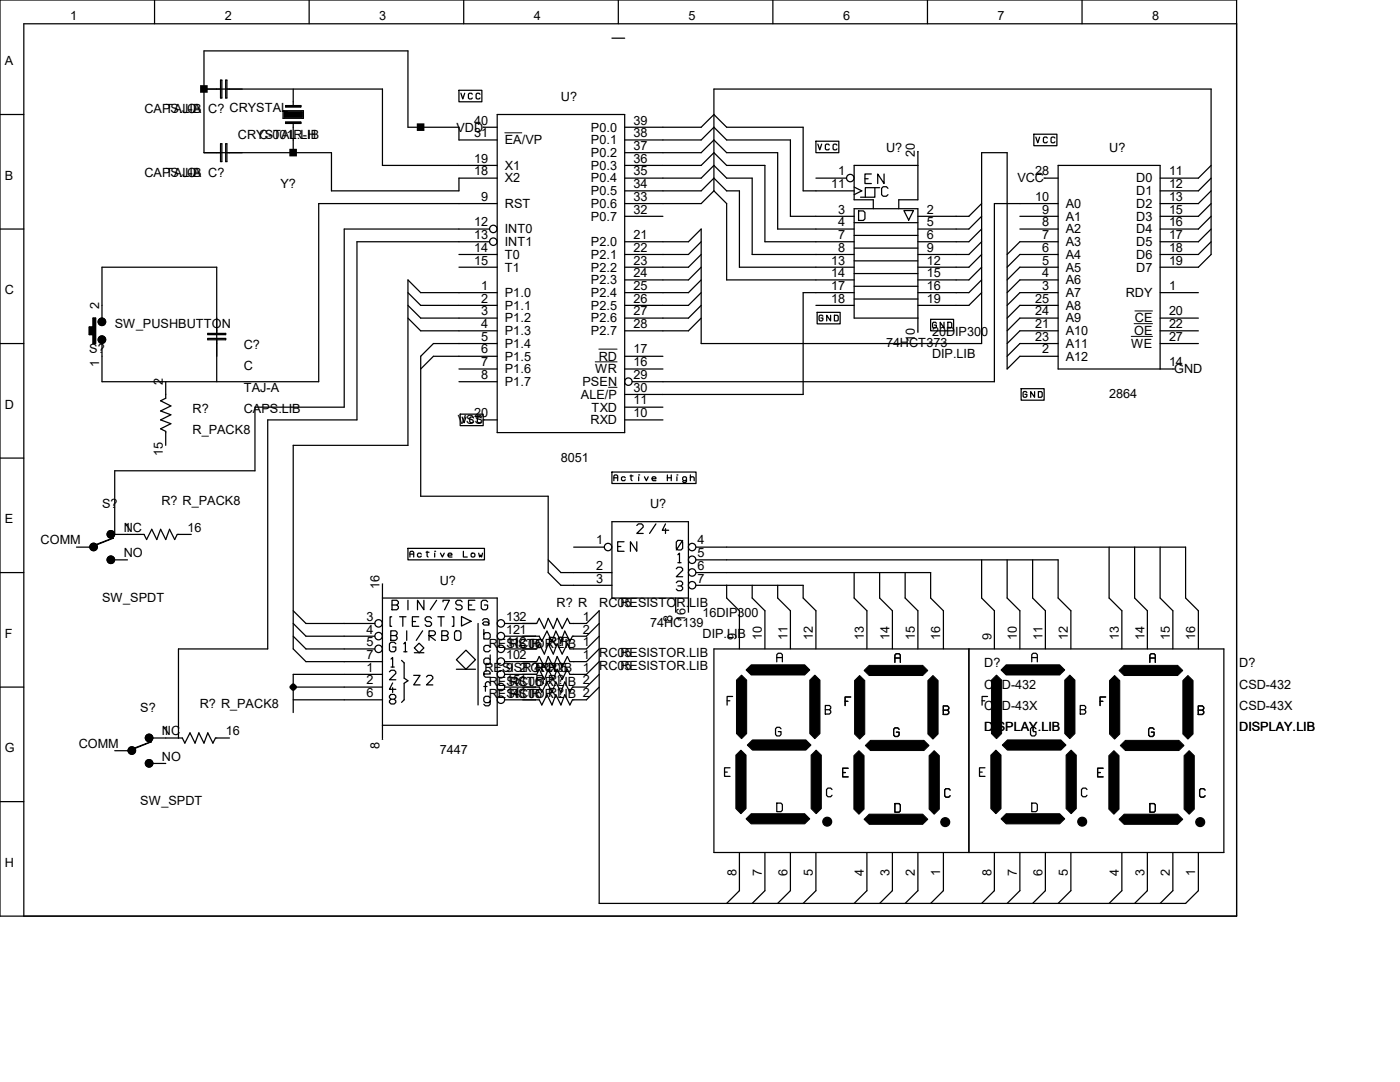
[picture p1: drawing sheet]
<svg xmlns="http://www.w3.org/2000/svg" width="279mm" height="216mm" viewBox="0 0 279 216" stroke-linecap="round" stroke-linejoin="round" font-family="sans-serif">
<g fill="none" stroke="#000" stroke-width=".25">
<path d="M0 0h246.8v182.8h-246.8zM30.8 0v4.7M40.7 17.8h35.6v15.2h22.9M44 16h.3v3.6h-.3zM45 16h.3v3.6h-.3zM58.5 17.8v3.3M61.7 0v4.7M91.6 18h4.6v2.3h-4.6zM92 18.6l.4 1.1 .3-1.1M92.5 0v4.7M94.3 18.8l-.2-.2h-.4l-.2 .2v.8l.2 .1h.4l.2-.1M95.8 18.8l-.2-.2h-.4l-.2 .2v.8l.2 .1h.4l.2-.1"/>
<path d="M122.1 7.6h2.6M123.4 0v4.7M154.2 0v4.7M185.1 0v4.7M215.9 0v4.7M246.8 4.7h-242v178.1M0 22.8h4.8M44 28.7h.3v3.5h-.3zM45 28.7h.3v3.5h-.3zM56.5 22.1h4v1.5h-4zM56.7 22.3h3.6v1.1h-3.6zM57 24.4h3v.2h-3z"/>
<path d="M57 21.1h3v.2h-3zM58.5 24.6v5.9M96.7 25.4h2.5M99.2 22.8h25.5v63.5h-25.5zM99.2 27.9h-7.6v-2.5h-10.2v-15.2h-40.7v20.3h25.5v7.6h25.4v-2.6h7.6M124.7 30.5h15.2l2.6-2.6 2.5 2.6h10.2v15.2h15.3M124.7 27.9h15.2l2.6-2.5 2.5 2.5h12.7v15.3h12.8M124.7 33h15.2l2.6-2.5 2.5 2.5h7.7v15.2h17.8M124.7 35.5h15.2l2.6-2.5 2.5 2.5h5.1v15.3h20.4M124.7 38.1h15.2l2.6-2.6 2.5 2.6h2.6v15.2h22.9M124.7 25.4h15.2l2.6-2.6 2.5 2.6h15.3v12.7h10.2M142.5 38.1l-2.6 2.5h-15.2"/>
<path d="M142.5 38.1v-20.3h99.2v33l-2.5 2.5h-7.7M142.5 38.1l2.5 2.5v15.3h25.5M162.8 28.2h4.6v2.3h-4.6zM162.8 35.5h6.1M163.2 28.8l.4 1.1 .4-1.1M165.5 29l-.2-.2h-.4l-.2 .2v.7l.2 .2h.4l.2-.2M167 29l-.2-.2h-.3l-.2 .2v.7l.2 .2h.3l.2-.2M170.5 37.3l1.5 .8-1.5 .7M172.6 35.7h.7M173.9 34.7h-1.3v1.9h1.3M174.6 37.4v2h-2.9M175.6 37.4h-2.9v2"/>
<path d="M176.4 34.7v1.9l-1.2-1.9v1.9M177.2 37.6l-.3-.3h-.6l-.4 .3v1.2l.4 .4h.6l.3-.4M183.2 33h-12.7v6.9h3.8v1.7M183.2 30.5v9.4h-3.8v1.7M206.3 26.8h4.6v2.3h-4.6zM206.7 27.4l.4 1.1 .4-1.1M208.6 35.5h2.6M209 27.5l-.2-.2h-.4l-.2 .2v.8l.2 .2h.4l.2-.2M210.5 27.5l-.2-.2h-.3l-.2 .2v.8l.2 .2h.3l.2-.2M241.7 33l-2.5 2.5h-7.7M241.7 38.1l-2.5 2.5h-7.7M241.7 35.5l-2.5 2.6h-7.7"/>
<path d="M0 45.7h4.8M81.4 58.4l2.6 2.5h15.2M91.6 50.8h7.6M91.6 53.3h7.6M97.7 45.7h-29v35.5h-17.8v12.7h-28v12.7h5.8l.6 1.1 1-2.1 1 2.1 .8-2.1 1 2.1 .7-2.1 1.1 2.1 .5-1.1h2.8M97.7 48.2h-26.5v35.6h-17.8v45.7h-17.8v17.8M99.2 40.6h-35.6v35.6h-43.2v-7.6M99.2 58.4h-15.2l-2.6-2.5v33h-22.9v40.6l2.6 2.5h15.2M124.7 48.2h12.7l2.5-2.5v22.9h56v-38.1h5.1v43.1l2.5-2.5h7.7M124.7 43.2h7.6M139.9 48.2l-2.5 2.6h-12.7M139.9 50.8l-2.5 2.5h-12.7"/>
<path d="M139.9 55.9l-2.5 2.5h-12.7M139.9 58.4l-2.5 2.5h-12.7M139.9 53.3l-2.5 2.6h-12.7M170.5 58.4h-10.2v20.3h-35.6M170.5 44.4h12.7M170.5 47h12.7M170.5 49.5h12.7M170.5 52h12.7M170.5 54.6h12.7M170.5 57.1h12.7M170.5 59.7h12.7M171.3 42.1h1l.3 .3v1.3l-.3 .3h-1z"/>
<path d="M180.4 42h1.9l-1 1.9zM195.9 43.2l-2.5 2.5h-10.2M195.9 45.7l-2.5 2.5h-10.2M195.9 48.2l-2.5 2.6h-10.2M195.9 50.8l-2.5 2.5h-10.2M195.9 55.9l-2.5 2.5h-10.2M195.9 58.4l-2.5 2.5h-10.2M195.9 40.6l-2.5 2.6h-10.2M195.9 53.3l-2.5 2.6h-10.2M203.5 45.7h7.7M203.5 43.2h7.7M211.2 40.6h-12.7v35.6h-72.3"/>
<path d="M211.2 48.2h-7.7l-2.5 2.6M211.2 50.8h-7.7l-2.5 2.5M211.2 53.3h-7.7l-2.5 2.6M211.2 58.4h-7.7l-2.5 2.5M211.2 55.9h-7.7l-2.5 2.5M231.5 58.4h7.7M241.7 43.2l-2.5 2.5h-7.7M241.7 45.7l-2.5 2.5h-7.7M241.7 48.2l-2.5 2.6h-7.7M241.7 40.6l-2.5 2.6h-7.7M0 68.6h4.8M18.6 63.5h.5v5.1h-.5v-1.8h-.8v-1.5h.8z"/>
<path d="M20.4 63.5v-10.2h22.9v22.9M33.1 76.2v3.3l-1 .5 2 1-2 1 2 .8-2 1 2 .7-2 1.1 1 .5v2.8M41.5 66.5h3.5v.3h-3.5zM41.5 67.5h3.5v.3h-3.5zM81.4 60.9l2.6 2.6h15.2M81.4 63.5l2.6 2.5h15.2M91.6 73.6h7.6M91.6 76.2h7.6M99.2 68.6h-12.7l-2.5 2.5v27.9h25.4v15.3l2.5 2.5h10.2M99.2 71.1h-12.7l-2.5 2.5M124.7 71.1h7.6M124.7 73.6h7.6"/>
<path d="M139.9 60.9l-2.5 2.6h-12.7M139.9 63.5l-2.5 2.5h-12.7M162.8 60.9h7.7M163.1 62.3h4.6v2.3h-4.6zM164.2 63.1l-.2-.2h-.4l-.1 .2v.7l.1 .2h.4l.2-.2v-.3h-.4M165.8 62.9v1.1l-.8-1.1v1.1M166.5 62.9h.6l.2 .2v.8l-.2 .1h-.6zM183.2 63.5h-12.7v-21.9h12.7v24.4M185.7 63.7h4.6v2.3h-4.6zM186.9 64.5l-.2-.2h-.4l-.2 .2v.8l.2 .1h.4l.2-.1v-.4h-.4M188.4 64.3v1.1l-.8-1.1v1.1M189.2 64.3h.5l.2 .2v.8l-.2 .1h-.5z"/>
<path d="M203.8 77.6h4.6v2.3h-4.6zM204.9 78.3l-.2-.2h-.3l-.2 .2v.8l.2 .2h.3l.2-.2v-.4h-.4M206.5 78.1v1.2l-.8-1.2v1.2M207.2 78.1h.6l.2 .2v.8l-.2 .2h-.6zM211.2 68.6h-7.7l-2.5 2.5M211.2 60.9h-7.7l-2.5 2.6M211.2 63.5h-7.7l-2.5 2.5M211.2 66h-7.7l-2.5 2.6M231.5 68.6h7.7M231.5 73.6v-40.6h-20.3v40.6h22.9M231.5 63.5h7.7M231.5 66h7.7"/>
<path d="M0 91.4h4.8M91.8 82.6h4.6v2.3h-4.6zM92.2 83.2l.4 1.1 .4-1.1M94.5 83.4l-.2-.2h-.4l-.2 .2v.8l.2 .1h.4l.2-.1M96 83.4l-.1-.2h-.4l-.2 .2v.8l.2 .1h.4l.1-.1M96.7 83.8h2.5M122.1 94.2h16.8v2.3h-16.8zM122.5 95.9v-.9l.2-.2h.4l.2 .2v.9M122.5 95.3h.8M124.7 81.2h7.6M124.7 83.8h7.6M124.8 95.3l-.2-.2h-.4l-.2 .2v.4l.2 .2h.4l.2-.2"/>
<path d="M125.7 95h.6M125.9 94.8v.9l.2 .2M127.5 94.8h.1M127.5 95.1v.8M128.6 95.1l.4 .8 .4-.8M130.1 95.5h.8l-.2-.4h-.4l-.2 .2v.4l.2 .2h.6M133.2 95.3h.8M133.2 94.8v1.1M134 94.8v1.1M135.1 94.8h.1M135.1 95.1v.8M137 95.7l-.2 .2h-.4l-.2-.2v-.4l.2-.2h.4l.2 .2v.8l-.2 .2h-.4l-.2-.2"/>
<path d="M137.8 95.3l.2-.2h.3l.2 .2v.6M137.8 94.8v1.1M0 114.3h4.8M15.3 109.2h2.8M22.9 111.7h2.5M76.3 119.3h22.9v25.4h-22.9M76.3 116.8v30.5M78.2 119.8h1l.3 .3v.3l-.3 .3 .3 .3v.4l-.3 .3h-1zM81.4 109.4h15.3v2.3h-15.3zM81.4 119.8v1.9M81.8 111.1v-.9l.2-.2h.4l.2 .2v.9M81.8 110.6h.8"/>
<path d="M84.1 110.6l-.2-.2h-.4l-.2 .2v.4l.2 .1h.4l.2-.1M84.6 119.8v1.9l-1.3-1.9v1.9M85 110.2h.6M85.2 110v1l.2 .1M86.8 110h.1M86.8 110.4v.7M87.1 119.8l-1.2 1.9M87.9 110.4l.4 .7 .4-.7M89.4 110.8h.8l-.2-.4h-.4l-.2 .2v.4l.2 .1h.6M92.5 110v1.1h.8M94.2 110.4h.4l.2 .2v.4l-.2 .1h-.4l-.2-.1v-.4zM94.8 119.8h-1.3v1.9h1.3"/>
<path d="M95.5 110.4l.2 .7 .2-.3 .2 .3 .2-.7M109.4 111.7l2.5 2.6h10.2M114.5 109.2h6.1M123.3 109.1h.6M124.5 108.1h-1.2v1.9h1.2M127.1 104.9l.3-.4h.6l.4 .4v.3l-1.3 1.2h1.3M127.1 108.1v1.9l-1.3-1.9v1.9M130.9 104.5l-1.3 1.9M132.8 104.5l-.6 1.3h1.2M132.8 105.5v.9M134.8 119.3v2.6M135 113.5l.3-.3h.6l.3 .3v.3l-1.2 1.3h1.2"/>
<path d="M135 116.3l.3-.3h.6l.3 .3v.3l-.3 .3M135.3 107.8h.6l.3 .4v1.2l-.3 .3h-.6l-.3-.3v-1.2zM135.3 110.7l.3-.3v1.9M135.3 116.9h.6l.3 .3v.3l-.3 .4h-.6l-.3-.4M135.3 112.3h.6M136.2 107.8l-1.2 1.9M137.4 119.3h-15.3v-15.2h15.3v17.8M138.9 114.3h46.8v5l2.6 2.6v7.6M138.9 109.2h97.7v10.1l2.6 2.6v7.6M138.9 111.7h72.3v7.6l2.5 2.6v7.6M138.9 116.8h21.4v2.5l2.5 2.6v7.6M145 116.8v2.5l2.6 2.6v7.6"/>
<path d="M150.1 116.8v2.5l2.6 2.6v7.6M155.2 116.8v2.5l2.5 2.6v7.6M170.5 114.3v5l2.5 2.6v7.6M175.6 114.3v5l2.5 2.6v7.6M180.6 114.3v5l2.6 2.6v7.6M195.9 111.7v7.6l2.6 2.6v7.6M201 111.7v7.6l2.5 2.6v7.6M206.1 111.7v7.6l2.5 2.6v7.6M221.3 109.2v10.1l2.6 2.6v7.6M226.4 109.2v10.1l2.6 2.6v7.6M231.5 109.2v10.1l2.6 2.6v7.6M0 137.1h4.8"/>
<path d="M58.5 137.1h17.8M58.5 121.9l2.6 2.5h13.7M58.5 124.4l2.6 2.5h13.7M58.5 126.9l2.6 2.6h13.7M58.5 139.6h17.8M76.3 134.6h-17.8v7.6M77.7 138.9l.3-.3h.7l.3 .3v.3l-.3 .3 .3 .3v.4l-.3 .3h-.7l-.3-.3v-.4l.3-.3-.3-.3zM77.7 134.1l.3-.4h.7l.3 .4v.3l-1.3 1.2h1.3M78 125.9h.9l.4 .3v.3l-.4 .3 .4 .3v.4l-.4 .3h-.9zM78 126.8h.9M78 131.5l.4-.3v1.9M78 133.1h.7"/>
<path d="M78 139.5h.7M78.2 123.1h-.4v1.9h.4M78.2 120.7h1M78.4 136.3l-.7 1.2h1.3M78.4 137.2v1M79 128.5l-.3-.4h-.7l-.3 .4v1.2l.3 .4h.7l.3-.4v-.6h-.6M79.8 123.1h1.2M80.1 131.8l.6 .5v3l.7 .5-.7 .5v3.3l-.6 .6M80.4 123.1v1.9M80.6 128.5l.3-.4v2M80.6 130.1h.6M81.2 125.9v1.9"/>
<path d="M82.3 124h.6M82.6 134.8h1.2l-1.2 1.9h1.2M82.7 129.3l.9-1 1 1-1 .9zM82.7 130.2h1.9M83.6 123.1h-1.3v1.9h1.3M84.3 125.9l-1.2 1.9M85.1 135.1l.3-.3h.7l.3 .3v.3l-1.3 1.3h1.3M85.6 127.8v-1.9h1l.3 .3v.3l-.3 .3h-1l1.3 1M86.1 123.4l-.3-.3h-.6l-.4 .3v.3l.4 .3h.6l.3 .3v.4l-.3 .3h-.6l-.4-.3M87.4 123.1h1.3M88 123.1v1.9M88.2 126.8h.9"/>
<path d="M88.2 125.9h.9l.3 .3v.3l-.3 .3 .3 .3v.4l-.3 .3h-.9zM88.4 120.1v-.3h1.3l-1 1.9M90.2 123.1h.4v1.9h-.4M91 125.9h.7l.3 .3v1.3l-.3 .3h-.7l-.3-.3v-1.3zM91.1 131.6l1.9-1.9 1.9 1.9-1.9 1.9zM91.1 133.5h3.8M92.1 123l1.9 1-1.9 .9zM92.2 120.1l-.3-.3h-.6l-.3 .3v.3l.3 .3h.6l.3 .3v.4l-.3 .3h-.6l-.3-.3M93.5 120.7h.6M95.4 124.4v16.3M96.3 123.8l.3-.3h.6l.4 .3v.9h-1l-.3-.3 .3-.3h.6l.4 .3M96.6 137h.6"/>
<path d="M96.6 125.6v1.9h.9l.3-.3v-.6l-.3-.4h-.6l-.3 .4M96.6 134.5h1.2v-.3l-.3-.3h-.6l-.3 .3v.6l.3 .3h.9M97.3 120.1l-.3-.3h-.6l-.4 .3v1.3l.4 .3h.6l.3-.3v-.7h-.6M97.8 136.3l-.3-.3h-.3l-.3 .3v1.6M97.8 130.7v1.9M97.8 129.1l-.3-.3h-.6l-.3 .3v.6l.3 .4h.6l.3-.4M97.8 131.6l-.3-.3h-.6l-.3 .3v.7l.3 .3h.6l.3-.3M97.8 139.9l-.3 .3h-.6l-.3-.3v-.6l.3-.4h.6l.3 .4v1.2l-.3 .3h-.6l-.3-.3M100.7 124.4h6.4l.5-1 1 2 .8-2 1 2 .8-2 1 2 1-2 .5 1h3.3l2.6-2.5v58.4h117l2.6-2.6v-7.6M119.6 134.6l-2.6 2.5h-2.8l-.5 1-1-2-.8 2-1-2-.7 2-1-2-1.1 2-.5-1h-6.9M119.6 124.4l-2.6 2.5h-2.8l-.5 1.1-1-2.1-.8 2.1-1-2.1-.7 2.1-1-2.1-1.1 2.1-.5-1.1h-6.9M119.6 126.9l-2.6 2.6h-3.3l-.5-1-1 2-1-2-.8 2-1-2-.8 2-1-2-.5 1h-6.4"/>
<path d="M119.6 129.5l-2.6 2.5h-3.3l-.5-1-1 2-1-2-.8 2-1-2-.8 2-1-2-.5 1h-6.4M119.6 132l-2.6 2.6h-3.3l-.5-1.1-1 2.1-1-2.1-.8 2.1-1-2.1-.8 2.1-1-2.1-.5 1.1h-6.4M119.6 137.1l-2.6 2.5h-2.8l-.5 1.1-1-2.1-.8 2.1-1-2.1-.7 2.1-1-2.1-1.1 2.1-.5-1.1h-6.9M142.5 129.5h101.7v40.6h-101.7zM145.1 139.8h.6M146.2 139h-1.1v1.7M155 132.1v-1.5l.3-.3h.6l.2 .3v1.5M155 131.2h1.1M168.7 139.9h.5M169.8 139.1h-1.1v1.7M178.6 132.2v-1.5l.3-.3h.5l.3 .3v1.5M178.6 131.3h1.1"/>
<path d="M193.4 129.5v40.6M196 139.8h.5M197.1 139h-1.1v1.7M205.9 132.1v-1.5l.3-.3h.5l.3 .3v1.5M205.9 131.2h1.1M219.5 139.9h.6M220.7 139.1h-1.2v1.7M229.5 132.2v-1.5l.2-.3h.6l.3 .3v1.5M229.5 131.3h1.1M0 160h4.8M22.9 149.8h2.8M30.5 147.3h5.9l.5 1 1-2.1 1 2.1 .8-2.1 1 2.1 .8-2.1 1 2.1 .5-1h2.8"/>
<path d="M30.5 152.3h2.6M144.6 154.1h.5M145.7 153.2h-1.1v1.7h1.1M155.9 145.4l-.3-.3h-.6l-.2 .3v1.2l.2 .3h.6l.3-.3v-.6h-.6M164.7 140.8h.8l.3 .3v.2l-.3 .3 .3 .3v.3l-.3 .3h-.8zM164.7 141.6h.8M166 157.5l-.2-.2h-.6l-.2 .2v1.2l.2 .3h.6l.2-.3M168.2 154.2h.5M169.3 153.3h-1.1v1.7h1.1M179.4 145.5l-.2-.3h-.6l-.3 .3v1.2l.3 .3h.6l.2-.3v-.6h-.5M188.3 140.9h.8l.3 .2v.3l-.3 .3 .3 .3v.3l-.3 .3h-.8zM188.3 141.7h.8"/>
<path d="M189.6 157.6l-.3-.2h-.5l-.3 .2v1.2l.3 .3h.5l.3-.3M195.5 154.1h.5M196.6 153.2h-1.1v1.7h1.1M206.8 145.4l-.3-.3h-.6l-.2 .3v1.2l.2 .3h.6l.3-.3v-.6h-.6M215.6 140.8h.8l.3 .3v.2l-.3 .3 .3 .3v.3l-.3 .3h-.8zM215.6 141.6h.8M216.9 157.5l-.2-.2h-.6l-.3 .2v1.2l.3 .3h.6l.2-.3M219.1 154.2h.5M220.1 153.3h-1v1.7h1M230.3 145.5l-.3-.3h-.5l-.3 .3v1.2l.3 .3h.5l.3-.3v-.6h-.5M239.1 140.9h.9l.2 .2v.3l-.2 .3 .2 .3v.3l-.2 .3h-.9zM239.1 141.7h.9"/>
<path d="M240.5 157.6l-.3-.2h-.5l-.3 .2v1.2l.3 .3h.5l.3-.3M147.6 170.1v7.6l-2.6 2.6M152.7 170.1v7.6l-2.6 2.6M155 160.3h.9l.2 .2v1.2l-.2 .3h-.9zM157.7 170.1v7.6l-2.5 2.6M162.8 170.1v7.6l-2.5 2.6M173 170.1v7.6l-2.5 2.6M178.1 170.1v7.6l-2.5 2.6M178.6 160.3h.8l.3 .3v1.2l-.3 .3h-.8zM183.2 170.1v7.6l-2.6 2.6M188.3 170.1v7.6l-2.6 2.6M198.5 170.1v7.6l-2.6 2.6"/>
<path d="M203.5 170.1v7.6l-2.5 2.6M205.9 160.3h.8l.3 .2v1.2l-.3 .3h-.8zM208.6 170.1v7.6l-2.5 2.6M213.7 170.1v7.6l-2.5 2.6M223.9 170.1v7.6l-2.6 2.6M229 170.1v7.6l-2.6 2.6M229.5 160.3h.8l.3 .3v1.2l-.3 .3h-.8zM234.1 170.1v7.6l-2.6 2.6"/>
<circle cx="169.7" cy="35.5" r=".74"/>
<circle cx="98.4" cy="48.2" r=".74"/>
<circle cx="98.4" cy="45.7" r=".74"/>
<circle cx="20.3" cy="67.8" r=".74"/>
<circle cx="20.3" cy="64.2" r=".74"/>
<circle cx="125.4" cy="76.1" r=".74"/>
<circle cx="18.7" cy="109.1" r=".74"/>
<circle cx="22.1" cy="111.7" r=".74"/>
<circle cx="22.1" cy="106.6" r=".74"/>
<circle cx="121.3" cy="109.2" r=".74"/>
<circle cx="138.1" cy="111.7" r=".74"/>
<circle cx="138.1" cy="109.2" r=".74"/>
<circle cx="138.1" cy="116.8" r=".74"/>
<circle cx="138.1" cy="114.2" r=".74"/>
<circle cx="75.6" cy="124.4" r=".74"/>
<circle cx="75.6" cy="126.9" r=".74"/>
<circle cx="75.6" cy="129.5" r=".74"/>
<circle cx="100" cy="132" r=".74"/>
<circle cx="100" cy="134.5" r=".74"/>
<circle cx="100" cy="129.5" r=".74"/>
<circle cx="100" cy="137.1" r=".74"/>
<circle cx="100" cy="124.4" r=".74"/>
<circle cx="100" cy="126.9" r=".74"/>
<circle cx="100" cy="139.6" r=".74"/>
<circle cx="26.3" cy="149.8" r=".74"/>
<circle cx="29.8" cy="152.3" r=".74"/>
<circle cx="29.8" cy="147.2" r=".74"/>
</g>
<g fill="none" stroke="#000" stroke-width=".2">
<path d="M96.4 25.4h.3M96.4 25.3v.2M100.7 26.5h3.4M183.1 30.2h.2M183.2 30.2v.3M208.4 35.5h.2M208.4 35.5v.1M118.8 72.2h4.3M119.5 69.7h3.6M121.5 77.3h1.6M183.1 66.3h.2M183.2 66v.3"/>
<path d="M225.8 67.1h4.2M226.3 64.6h3.7M226.5 62h3.5M234.1 73.6h.2M234.3 73.6v.1M96.4 83.7v.2M96.4 83.8h.3M76.3 116.5h.1M76.3 116.5v.3M134.8 122.1h.1M134.8 121.9v.2M137.3 122.1h.2"/>
<path d="M137.4 121.9v.2M76.3 147.5h.1M76.3 147.3v.2"/>
</g>
<g fill="#000" stroke="#000" stroke-width=".25">
<circle cx="20.3" cy="67.8" r=".74"/>
<circle cx="20.3" cy="64.2" r=".74"/>
<circle cx="18.7" cy="109.1" r=".74"/>
<circle cx="22.1" cy="111.7" r=".74"/>
<circle cx="22.1" cy="106.6" r=".74"/>
<circle cx="26.3" cy="149.8" r=".74"/>
<circle cx="29.8" cy="147.2" r=".74"/>
<circle cx="29.8" cy="152.3" r=".74"/>
<circle cx="165.1" cy="164" r=".88"/>
<circle cx="188.6" cy="164" r=".88"/>
<circle cx="216" cy="164" r=".88"/>
<circle cx="239.5" cy="164" r=".88"/>
</g>
<g fill="#000" stroke="#000" stroke-width=".2">
<path d="M57 21.1h3v.2h-3z" fill-rule="evenodd"/>
<path d="M57 24.4h3v.2h-3z" fill-rule="evenodd"/>
<path d="M56.7 22.3h3.6v1.1h-3.6z" fill-rule="evenodd"/>
<path d="M18.6 63.5h.5v5.1h-.5v-1.8h-.8v-1.5h.8z" fill-rule="evenodd"/>
<path d="M19.1 108.7l3.6-1.3-3.9 1.5z" fill-rule="evenodd"/>
<path d="M147 135.7l1-1 1 1v10.7l-1 1-1-1z" fill-rule="evenodd"/>
<path d="M148.9 133.7l1-1h10.7l1 1-1 1h-10.7z" fill-rule="evenodd"/>
<path d="M161.6 135.7l1-1 1 1v10.7l-1 1-1-1z" fill-rule="evenodd"/>
<path d="M170.6 135.8l1-1 1 1v10.7l-1 1-1-1z" fill-rule="evenodd"/>
<path d="M172.4 133.8l1.1-1h10.6l1.1 1-1.1 1h-10.6z" fill-rule="evenodd"/>
<path d="M185.2 135.8l1-1 1 1v10.7l-1 1-1-1z" fill-rule="evenodd"/>
<path d="M197.9 135.7l1-1 1 1v10.7l-1 1-1-1z" fill-rule="evenodd"/>
<path d="M199.8 133.7l1-1h10.7l1 1-1 1h-10.7z" fill-rule="evenodd"/>
<path d="M212.5 135.7l1-1 1 1v10.7l-1 1-1-1z" fill-rule="evenodd"/>
<path d="M221.4 135.8l1-1 1.1 1v10.7l-1.1 1-1-1z" fill-rule="evenodd"/>
<path d="M223.3 133.8l1.1-1h10.6l1 1-1 1h-10.6z" fill-rule="evenodd"/>
<path d="M236.1 135.8l1-1 1 1v10.7l-1 1-1-1z" fill-rule="evenodd"/>
<path d="M26.7 149.3l3.6-1.3-3.8 1.6z" fill-rule="evenodd"/>
<path d="M146.9 150.7l1-1 1 1v10.6l-1 1.1-1-1.1z" fill-rule="evenodd"/>
<path d="M149.1 148.7l1.1-1.1h10.6l1.1 1.1-1.1 1h-10.6z" fill-rule="evenodd"/>
<path d="M161.9 150.7l1-1 1 1v10.6l-1 1.1-1-1.1z" fill-rule="evenodd"/>
<path d="M170.4 150.8l1-1 1 1v10.7l-1 1-1-1z" fill-rule="evenodd"/>
<path d="M172.7 148.8l1-1.1h10.7l1 1.1-1 1h-10.7z" fill-rule="evenodd"/>
<path d="M185.4 150.8l1-1 1.1 1v10.7l-1.1 1-1-1z" fill-rule="evenodd"/>
<path d="M197.7 150.7l1.1-1 1 1v10.6l-1 1.1-1.1-1.1z" fill-rule="evenodd"/>
<path d="M200 148.7l1-1.1h10.7l1 1.1-1 1h-10.7z" fill-rule="evenodd"/>
<path d="M212.8 150.7l1-1 1 1v10.6l-1 1.1-1-1.1z" fill-rule="evenodd"/>
<path d="M221.3 150.8l1-1 1 1v10.7l-1 1-1-1z" fill-rule="evenodd"/>
<path d="M223.6 148.8l1-1.1h10.7l1 1.1-1 1h-10.7z" fill-rule="evenodd"/>
<path d="M236.3 150.8l1-1 1 1v10.7l-1 1-1-1z" fill-rule="evenodd"/>
<path d="M148.9 163.4l1-1h10.7l1 1-1 1h-10.7z" fill-rule="evenodd"/>
<path d="M172.4 163.5l1.1-1h10.6l1.1 1-1.1 1h-10.6z" fill-rule="evenodd"/>
<path d="M199.8 163.4l1-1h10.7l1 1-1 1h-10.7z" fill-rule="evenodd"/>
<path d="M223.3 163.5l1.1-1h10.6l1 1-1 1h-10.6z" fill-rule="evenodd"/>
</g>
<g fill="#000" stroke="#000" stroke-width=".78">
<path d="M40.3 17.4h.8v.7h-.8z" fill-rule="evenodd"/>
<path d="M58.1 30.1h.8v.7h-.8z" fill-rule="evenodd"/>
<path d="M83.6 25h.7v.7h-.7z" fill-rule="evenodd"/>
<path d="M58.1 137.1l.4-.4 .4 .4-.4 .4z" fill-rule="evenodd"/>
</g>
<g font-size="2.5">
<text x="14" y="3.9">1</text>
<text x="44.9" y="3.9">2</text>
<text x="75.7" y="3.9">3</text>
<text x="106.6" y="3.9">4</text>
<text x="137.4" y="3.9">5</text>
<text x="168.3" y="3.9">6</text>
<text x="199.1" y="3.9">7</text>
<text x="230" y="3.9">8</text>
<text x="1" y="13">A</text>
<text x="28.8" y="22.6">CAPS.LIB</text>
<text x="33.1" y="22.6">TAJ-A</text>
<text x="37.3" y="22.6">C</text>
<text x="41.6" y="22.6">C? CRYSTAL</text>
<text x="111.9" y="20.2">U?</text>
<text x="47.5" y="27.6">CRYSTAL.LIB</text>
<text x="51.7" y="27.6">C-001R-H</text>
<text x="91.1" y="26.2">VDD</text>
<text x="94.7" y="27.4">31</text>
<text x="94.7" y="24.8">40</text>
<text x="100.8" y="28.8">EA/VP</text>
<text x="117.9" y="26.2">P0.0</text>
<text x="117.9" y="28.8">P0.1</text>
<text x="126.4" y="24.8">39</text>
<text x="126.4" y="27.4">38</text>
<text x="126.4" y="29.9">37</text>
<text x="1" y="35.9">B</text>
<text x="28.8" y="35.3">CAPS.LIB C?</text>
<text x="33.1" y="35.3">TAJ-A</text>
<text x="37.3" y="35.3">C</text>
<text x="94.7" y="32.5">19</text>
<text x="94.7" y="35">18</text>
<text x="100.8" y="33.9">X1</text>
<text x="117.9" y="31.3">P0.2</text>
<text x="117.9" y="33.9">P0.3</text>
<text x="126.4" y="32.5">36</text>
<text x="126.4" y="35">35</text>
<text x="167.3" y="35">1</text>
<text x="176.8" y="30.4">U?</text>
<text x="182.6" y="31.2" transform="rotate(-90 182.6 31.2)">20</text>
<text x="206.6" y="35">28</text>
<text x="221.4" y="30.4">U?</text>
<text x="233.3" y="35">11</text>
<text x="56" y="37.5">Y?</text>
<text x="96.1" y="40.1">9</text>
<text x="100.8" y="36.4">X2</text>
<text x="100.8" y="41.5">RST</text>
<text x="117.9" y="36.4">P0.4</text>
<text x="117.9" y="38.9">P0.5</text>
<text x="117.9" y="41.5">P0.6</text>
<text x="126.4" y="37.5">34</text>
<text x="126.4" y="40.1">33</text>
<text x="165.9" y="37.5">11</text>
<text x="203" y="36.4">VCC</text>
<text x="206.6" y="40.1">10</text>
<text x="212.7" y="41.5">A0</text>
<text x="226.8" y="36.4">D0</text>
<text x="226.8" y="38.9">D1</text>
<text x="226.8" y="41.5">D2</text>
<text x="233.3" y="37.5">12</text>
<text x="233.3" y="40.1">13</text>
<text x="94.7" y="45.2">12</text>
<text x="94.7" y="47.7">13</text>
<text x="100.8" y="46.6">INT0</text>
<text x="117.9" y="44">P0.7</text>
<text x="126.4" y="42.6">32</text>
<text x="126.4" y="47.7">21</text>
<text x="167.3" y="42.6">3</text>
<text x="167.3" y="45.2">4</text>
<text x="167.3" y="47.7">7</text>
<text x="185" y="42.6">2</text>
<text x="185" y="45.2">5</text>
<text x="185" y="47.7">6</text>
<text x="208" y="42.6">9</text>
<text x="208" y="45.2">8</text>
<text x="208" y="47.7">7</text>
<text x="212.7" y="44">A1</text>
<text x="212.7" y="46.6">A2</text>
<text x="226.8" y="44">D3</text>
<text x="226.8" y="46.6">D4</text>
<text x="233.3" y="42.6">15</text>
<text x="233.3" y="45.2">16</text>
<text x="233.3" y="47.7">17</text>
<text x="94.7" y="50.2">14</text>
<text x="94.7" y="52.8">15</text>
<text x="100.8" y="49.1">INT1</text>
<text x="100.8" y="51.6">T0</text>
<text x="117.9" y="49.1">P2.0</text>
<text x="117.9" y="51.6">P2.1</text>
<text x="126.4" y="50.2">22</text>
<text x="126.4" y="52.8">23</text>
<text x="165.9" y="52.8">13</text>
<text x="167.3" y="50.2">8</text>
<text x="185" y="50.2">9</text>
<text x="185" y="52.8">12</text>
<text x="208" y="50.2">6</text>
<text x="208" y="52.8">5</text>
<text x="212.7" y="49.1">A3</text>
<text x="212.7" y="51.6">A4</text>
<text x="226.8" y="49.1">D5</text>
<text x="226.8" y="51.6">D6</text>
<text x="233.3" y="50.2">18</text>
<text x="233.3" y="52.8">19</text>
<text x="1" y="58.7">C</text>
<text x="96.1" y="57.8">1</text>
<text x="100.8" y="54.2">T1</text>
<text x="100.8" y="59.3">P1.0</text>
<text x="117.9" y="54.2">P2.2</text>
<text x="117.9" y="56.7">P2.3</text>
<text x="117.9" y="59.3">P2.4</text>
<text x="126.4" y="55.3">24</text>
<text x="126.4" y="57.8">25</text>
<text x="165.9" y="55.3">14</text>
<text x="165.9" y="57.8">17</text>
<text x="185" y="55.3">15</text>
<text x="185" y="57.8">16</text>
<text x="208" y="55.3">4</text>
<text x="208" y="57.8">3</text>
<text x="212.7" y="54.2">A5</text>
<text x="212.7" y="56.7">A6</text>
<text x="212.7" y="59.3">A7</text>
<text x="224.7" y="59.3">RDY</text>
<text x="226.8" y="54.2">D7</text>
<text x="233.3" y="57.8">1</text>
<text x="19.8" y="61.7" transform="rotate(-90 19.8 61.7)">2</text>
<text x="22.9" y="65.4">SW_PUSHBUTTON</text>
<text x="96.1" y="60.4">2</text>
<text x="96.1" y="62.9">3</text>
<text x="96.1" y="65.4">4</text>
<text x="100.8" y="61.8">P1.1</text>
<text x="100.8" y="64.3">P1.2</text>
<text x="117.9" y="61.8">P2.5</text>
<text x="117.9" y="64.3">P2.6</text>
<text x="126.4" y="60.4">26</text>
<text x="126.4" y="62.9">27</text>
<text x="126.4" y="65.4">28</text>
<text x="165.9" y="60.4">18</text>
<text x="185" y="60.4">19</text>
<text x="206.6" y="60.4">25</text>
<text x="206.6" y="62.9">24</text>
<text x="206.6" y="65.4">21</text>
<text x="212.7" y="61.8">A8</text>
<text x="212.7" y="64.3">A9</text>
<text x="226.5" y="64.3">CE</text>
<text x="233.3" y="62.9">20</text>
<text x="233.3" y="65.4">22</text>
<text x="17.8" y="70.5">S?</text>
<text x="48.6" y="69.7">C?</text>
<text x="96.1" y="68">5</text>
<text x="96.1" y="70.5">6</text>
<text x="100.8" y="66.9">P1.3</text>
<text x="100.8" y="69.4">P1.4</text>
<text x="100.8" y="72">P1.5</text>
<text x="117.9" y="66.9">P2.7</text>
<text x="119.5" y="72">RD</text>
<text x="126.4" y="70.5">17</text>
<text x="176.8" y="69.3">74HCT373</text>
<text x="182.6" y="68.2" transform="rotate(-90 182.6 68.2)">10</text>
<text x="186" y="67.1">20DIP300</text>
<text x="186" y="71.4">DIP.LIB</text>
<text x="206.6" y="68">23</text>
<text x="208" y="70.5">2</text>
<text x="212.7" y="66.9">A10</text>
<text x="212.7" y="69.4">A11</text>
<text x="212.7" y="72">A12</text>
<text x="225.8" y="69.4">WE</text>
<text x="226.3" y="66.9">OE</text>
<text x="233.3" y="68">27</text>
<text x="19.8" y="73.2" transform="rotate(-90 19.8 73.2)">1</text>
<text x="32.5" y="76.9" transform="rotate(-90 32.5 76.9)">2</text>
<text x="48.6" y="73.9">C</text>
<text x="96.1" y="73.1">7</text>
<text x="96.1" y="75.6">8</text>
<text x="100.8" y="74.5">P1.6</text>
<text x="100.8" y="77">P1.7</text>
<text x="116.2" y="77">PSEN</text>
<text x="118.8" y="74.5">WR</text>
<text x="126.4" y="73.1">16</text>
<text x="126.4" y="75.6">29</text>
<text x="233.3" y="73.1">14</text>
<text x="234.3" y="74.5">GND</text>
<text x="1" y="81.5">D</text>
<text x="38.4" y="82.4">R?</text>
<text x="48.6" y="78.1">TAJ-A</text>
<text x="48.6" y="82.4">CAPS.LIB</text>
<text x="94.7" y="83.2">20</text>
<text x="116" y="79.6">ALE/P</text>
<text x="118.1" y="82.1">TXD</text>
<text x="126.4" y="78.1">30</text>
<text x="126.4" y="80.7">11</text>
<text x="126.4" y="83.2">10</text>
<text x="221.4" y="79.4">2864</text>
<text x="38.4" y="86.6">R_PACK8</text>
<text x="91.4" y="84.7">VSS</text>
<text x="117.9" y="84.7">RXD</text>
<text x="32.5" y="91" transform="rotate(-90 32.5 91)">15</text>
<text x="111.9" y="92.1">8051</text>
<text x="20.4" y="101.4">S?</text>
<text x="32.2" y="100.7">R? R_PACK8</text>
<text x="129.8" y="101.4">U?</text>
<text x="1" y="104.4">E</text>
<text x="24.7" y="106.1">NC</text>
<text x="24.8" y="106.1">1</text>
<text x="37.4" y="106.1">16</text>
<text x="8.1" y="108.6">COMM</text>
<text x="24.7" y="111.2">NO</text>
<text x="119" y="108.6">1</text>
<text x="119" y="113.7">2</text>
<text x="139.2" y="108.6">4</text>
<text x="139.2" y="111.2">5</text>
<text x="139.2" y="113.7">6</text>
<text x="75.7" y="117.6" transform="rotate(-90 75.7 117.6)">16</text>
<text x="87.8" y="116.7">U?</text>
<text x="119" y="116.2">3</text>
<text x="139.2" y="116.2">7</text>
<text x="20.4" y="120.1">SW_SPDT</text>
<text x="73.2" y="123.9">3</text>
<text x="101" y="123.9">132</text>
<text x="111.1" y="121">R? R</text>
<text x="116.3" y="123.9">1</text>
<text x="119.6" y="121">RC05</text>
<text x="123.8" y="121">RESISTOR.LIB</text>
<text x="129.8" y="125.1">74HC139</text>
<text x="134.2" y="124" transform="rotate(-90 134.2 124)">8</text>
<text x="136.8" y="124" transform="rotate(-90 136.8 124)">16</text>
<text x="140.2" y="123">16DIP300</text>
<text x="1" y="127.3">F</text>
<text x="73.2" y="126.4">4</text>
<text x="73.2" y="128.9">5</text>
<text x="73.2" y="131.5">7</text>
<text x="97.5" y="129.2">RESISTOR.LIB 1</text>
<text x="101" y="126.4">121</text>
<text x="101" y="128.9">112 R R?</text>
<text x="101" y="131.5">102</text>
<text x="101.8" y="129.2">RC05 R?R</text>
<text x="116.3" y="126.4">2</text>
<text x="116.3" y="131.5">1</text>
<text x="119.6" y="131.2">RC05</text>
<text x="123.8" y="131.2">RESISTOR.LIB</text>
<text x="140.2" y="127.3">DIP.LIB</text>
<text x="147" y="127.7" transform="rotate(-90 147 127.7)">9</text>
<text x="152.1" y="127.7" transform="rotate(-90 152.1 127.7)">10</text>
<text x="157.1" y="127.7" transform="rotate(-90 157.1 127.7)">11</text>
<text x="162.2" y="127.7" transform="rotate(-90 162.2 127.7)">12</text>
<text x="172.4" y="127.7" transform="rotate(-90 172.4 127.7)">13</text>
<text x="177.5" y="127.7" transform="rotate(-90 177.5 127.7)">14</text>
<text x="182.6" y="127.7" transform="rotate(-90 182.6 127.7)">15</text>
<text x="187.7" y="127.7" transform="rotate(-90 187.7 127.7)">16</text>
<text x="197.9" y="127.7" transform="rotate(-90 197.9 127.7)">9</text>
<text x="202.9" y="127.7" transform="rotate(-90 202.9 127.7)">10</text>
<text x="208" y="127.7" transform="rotate(-90 208 127.7)">11</text>
<text x="213.1" y="127.7" transform="rotate(-90 213.1 127.7)">12</text>
<text x="223.3" y="127.7" transform="rotate(-90 223.3 127.7)">13</text>
<text x="228.4" y="127.7" transform="rotate(-90 228.4 127.7)">14</text>
<text x="233.5" y="127.7" transform="rotate(-90 233.5 127.7)">15</text>
<text x="238.5" y="127.7" transform="rotate(-90 238.5 127.7)">16</text>
<text x="73.2" y="134">1</text>
<text x="73.2" y="136.6">2</text>
<text x="96.7" y="134">RESISTOR.LIB</text>
<text x="97.5" y="136.8">RESISTOR.LIB 2</text>
<text x="101" y="134">9</text>
<text x="101" y="136.6">151 R R?</text>
<text x="101.8" y="136.8">RC05</text>
<text x="103.7" y="134">2R?R R?</text>
<text x="106.8" y="134">RC05</text>
<text x="116.3" y="134">1</text>
<text x="119.6" y="133.7">RC05</text>
<text x="123.8" y="133.7">RESISTOR.LIB</text>
<text x="196.4" y="133.2">D?</text>
<text x="196.4" y="137.4">CSD-432</text>
<text x="247.3" y="133.2">D?</text>
<text x="247.3" y="137.4">CSD-432</text>
<text x="28" y="142.1">S?</text>
<text x="39.9" y="141.4">R? R_PACK8</text>
<text x="73.2" y="139.1">6</text>
<text x="97.5" y="139.4">RESISTOR.LIB 2</text>
<text x="101" y="139.1">141 R</text>
<text x="101.8" y="139.4">RC05 R?</text>
<text x="196.4" y="141.6">CSD-43X</text>
<text x="247.3" y="141.6">CSD-43X</text>
<text x="15.7" y="149.3">COMM</text>
<text x="32.3" y="146.7">NC</text>
<text x="32.4" y="146.7">1</text>
<text x="45" y="146.7">16</text>
<text x="75.7" y="149.4" transform="rotate(-90 75.7 149.4)">8</text>
<text x="196.4" y="145.9">DISPLAY.LIB</text>
<text x="247.3" y="145.9">DISPLAY.LIB</text>
<text x="1" y="150.1">G</text>
<text x="32.3" y="151.8">NO</text>
<text x="87.8" y="150.5">7447</text>
<text x="28" y="160.7">SW_SPDT</text>
<text x="1" y="172.9">H</text>
<text x="147" y="174.8" transform="rotate(-90 147 174.8)">8</text>
<text x="152.1" y="174.8" transform="rotate(-90 152.1 174.8)">7</text>
<text x="157.1" y="174.8" transform="rotate(-90 157.1 174.8)">6</text>
<text x="162.2" y="174.8" transform="rotate(-90 162.2 174.8)">5</text>
<text x="172.4" y="174.8" transform="rotate(-90 172.4 174.8)">4</text>
<text x="177.5" y="174.8" transform="rotate(-90 177.5 174.8)">3</text>
<text x="182.6" y="174.8" transform="rotate(-90 182.6 174.8)">2</text>
<text x="187.7" y="174.8" transform="rotate(-90 187.7 174.8)">1</text>
<text x="197.9" y="174.8" transform="rotate(-90 197.9 174.8)">8</text>
<text x="202.9" y="174.8" transform="rotate(-90 202.9 174.8)">7</text>
<text x="208" y="174.8" transform="rotate(-90 208 174.8)">6</text>
<text x="213.1" y="174.8" transform="rotate(-90 213.1 174.8)">5</text>
<text x="223.3" y="174.8" transform="rotate(-90 223.3 174.8)">4</text>
<text x="228.4" y="174.8" transform="rotate(-90 228.4 174.8)">3</text>
<text x="233.5" y="174.8" transform="rotate(-90 233.5 174.8)">2</text>
<text x="238.5" y="174.8" transform="rotate(-90 238.5 174.8)">1</text>
</g>
</svg>
